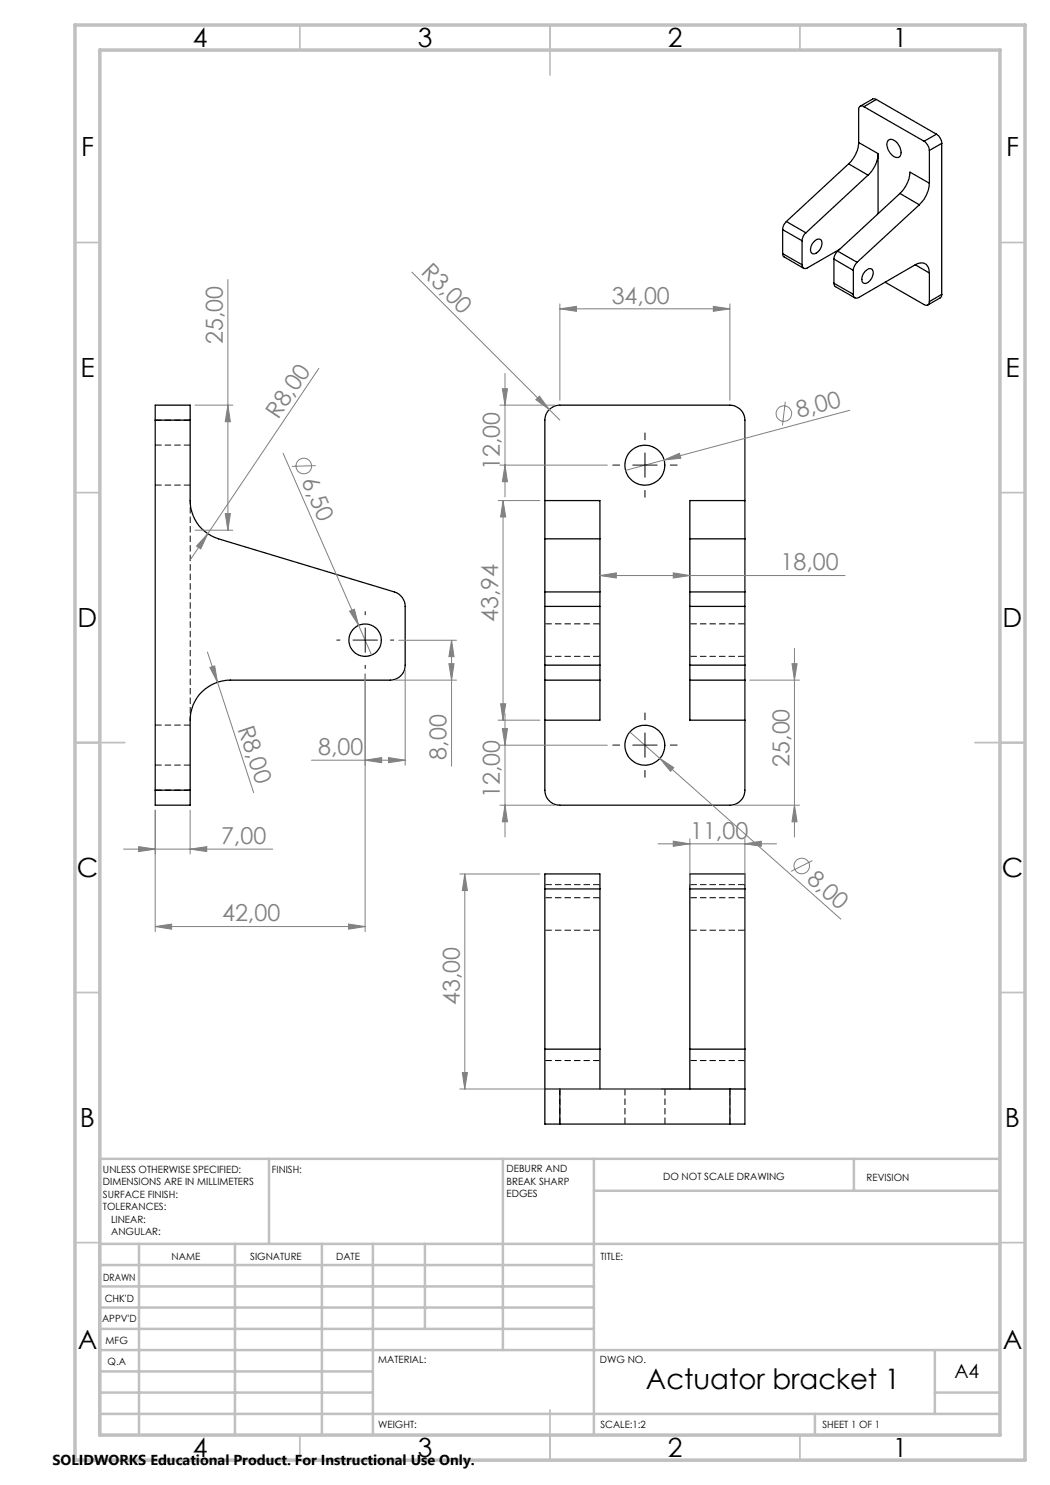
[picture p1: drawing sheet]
<svg xmlns="http://www.w3.org/2000/svg" width="210mm" height="297mm" viewBox="0 0 210 297" stroke-linecap="round" stroke-linejoin="round" font-family="sans-serif">
<path d="M109 131.3h11M120 124.8h-11M138 131.3h11M149 124.8h-11M109 176.9h11M120 179.5h-11M138 176.9h11M149 179.5h-11M109 186h11M138 186h11M120 212.1h-11M149 212.1h-11" fill="none" stroke="#000" stroke-width=".2" stroke-dasharray="1.3 .6" stroke-dashoffset="-.1" stroke-linecap="butt"/>
<g fill="none" stroke="#000" stroke-width=".25">
<path d="M175.3 19.9l-.6-.1-2.7 1.4M175.3 19.9l-2.5 1.4M175.3 19.9l12 6.9M169.7 32.8l3.9 2.2M169.7 32.8l-12.4 11.5M171.7 28.5a6.5 6.5 0 0 1-2 4.3M171.7 28.5l3.9 2.2M172.8 21.3a.63 .63 0 0 0-.8-.1 .63 .63 0 0 0-.3 .7v6.6M172.8 21.3l12 7M173.6 35l-12.4 11.6M175.6 30.7a6 6 0 0 1-2 4.3M175.6 30.7v12"/>
<path d="M177.6 28.1a1.42 1.42 0 0 1 2 .8 1.93 1.93 0 0 1 .2 2.5 2.04 2.04 0 0 1-2.2-1.7 1.62 1.62 0 0 1 0-1.6zM180 38.7l3.9 2.3M180 38.7l-12.5 11.5M184.8 28.3a2.49 2.49 0 0 1 1.1 1.8M185.9 36.7a6.6 6.6 0 0 1-2 4.3M185.9 36.7l-3.9-2.3a6.5 6.5 0 0 1-2 4.3M185.9 30.1v6.6M187.3 26.8a2.34 2.34 0 0 1 1 1.9M187.3 26.8l-2.5 1.5M188.3 28.7l-2.4 1.4M188.3 28.7v30.2M156.5 50.7l.2 .6 4 2.4"/>
<path d="M156.5 45.9l3.9 2.3M156.5 50.7l3.9 2.2M156.5 45.9v4.8M157.3 44.3a2.38 2.38 0 0 0-.8 1.6M157.3 44.3l3.9 2.3M160.4 48.2v4.7M161.2 46.6a2.24 2.24 0 0 0-.8 1.6M162.9 48.2a.8 .8 0 0 1 1.1-.4 .8 .8 0 0 1 .4 1.1 1.87 1.87 0 0 1-1.9 1.8 1.8 1.8 0 0 1 .4-2.5zM166.8 56.7l.2 .6 4 2.3M166.8 51.8l3.9 2.3M166.8 56.7l3.9 2.2M166.8 51.8v4.9"/>
<path d="M167.5 50.2a2.39 2.39 0 0 0-.7 1.6M167.5 50.2l3.9 2.3M168 49.8l-6.5 3.8a.65 .65 0 0 1-.8 0 .65 .65 0 0 1-.3-.7M170.7 54.1v4.8M171.4 52.5a2.58 2.58 0 0 0-.7 1.6M173.1 54.2a.84 .84 0 0 1 .7-.5 .84 .84 0 0 1 .8 .5 2.2 2.2 0 0 1-1.7 2.5 .95 .95 0 0 1-.4-1.5zM177 56.4l7.8 4.5a.65 .65 0 0 0 .8 .1 .65 .65 0 0 0 .3-.7M183.1 52.9a1.74 1.74 0 0 1 2-.1 1.74 1.74 0 0 1 .8 1.8M183.1 52.9l-11.4 6.6a.65 .65 0 0 1-.7 .1 .65 .65 0 0 1-.3-.7M183.1 52.9l2.8 1.7M183.9 41l-12.5 11.5M185.9 54.6v5.7"/>
<path d="M188.3 58.9v.3l-.3 .4-2.4 1.4M188.3 58.9l-2.4 1.4M31 84v-3h7v3M31 84v74M31 84h7M38 84v16.1a8 8 0 0 0 5.7 7.7l35.2 10.6a3 3 0 0 1 2.1 2.9v11.7a3 3 0 0 1-3 3h-32a8 8 0 0 0-8 8v14M109 118.4v2.9M109 100.1h11v7.7M109 100.1v7.7M109 100.1v-16.1a3 3 0 0 1 3-3h34a3 3 0 0 1 3 3v16.1M109 118.4h11M109 107.8v10.6"/>
<path d="M109 107.8h11M120 118.4v2.9M120 107.8v10.6M138 118.4v2.9M138 118.4h11M138 107.8v10.6M138 107.8h11M149 118.4v2.9M149 100.1h-11v7.7M149 100.1v7.7M149 107.8v10.6M109 133v3"/>
<path d="M109 136v8M109 121.3h11M109 133h11M109 121.3v11.7M109 136h11M120 133v3M120 136v8h-11M120 121.3v11.7M138 133v3M138 136v8h11M138 121.3h11M138 133h11"/>
<path d="M138 136h11M138 121.3v11.7M149 133v3M149 136v8M149 121.3v11.7M31 158v3h7v-3M31 158h7M109 144v14a3 3 0 0 0 3 3h34a3 3 0 0 0 3-3v-14M109 177.8v-3h11v3M109 177.8v32M109 177.8h11M120 177.8v32"/>
<path d="M138 177.8v-3h11v3M138 177.8v32M138 177.8h11M149 177.8v32M109 217.8v7h3M109 217.8h3M109 209.8v8M109 209.8h11M112 217.8v7M112 217.8h34M120 209.8v8M138 209.8v8"/>
<path d="M138 209.8h11M146 217.8h3M146 217.8v7M149 217.8v7h-3M149 209.8v8M112 224.8h34"/>
<circle cx="129" cy="93" r="4"/>
<circle cx="73" cy="128" r="3.2"/>
<circle cx="129" cy="149" r="4"/>
</g>
<path d="M31 84h7M31 97h7M38 89h-7M31 153h7M38 158h-7M38 145h-7M125 217.8v7M146 217.8v7M112 224.8v-7M133 224.8v-7" fill="none" stroke="#000" stroke-width=".2" stroke-dasharray="1.3 .6" stroke-linecap="butt"/>
<path d="M38 144v-43.9" fill="none" stroke="#000" stroke-width=".2" stroke-dasharray="1.3 .6" stroke-dashoffset=".6" stroke-linecap="butt"/>
<path d="M112 61.8l3.3-.5v1zM112 60.8v19.2M112 61.8h34M146 60.8v19.2" fill="none" stroke="#808080" stroke-width=".2"/>
<g fill="none" stroke="#c0c0c0" stroke-width=".35">
<path d="M60 5v5M110 5v10M160 5v5M15 48.5h5M200 48.5h5M15 98.5h5M200 98.5h5M15 148.5h10M195 148.5h10M15 198.5h5M200 198.5h5M15 248.5h5"/>
<path d="M200 248.5h5M60 287v5M110 282v10M160 287v5"/>
</g>
<g fill="none" stroke="#c0c0c0" stroke-width=".5">
<path d="M53.8 231.8v17M100.6 231.8v38.2M118.8 231.8v55.2M118.8 238.2h81.2M170.8 231.8v6.4M200 231.8h-180v55.2M20 248.8h180M20 257.3h98.8M20 253h98.8M27.8 248.8v38.2M47 248.8v38.2M64.4 248.8v38.2"/>
<path d="M74.6 248.8v38.2M85 248.8v17M20 265.8h98.8M20 261.5h98.8M20 278.5h54.6M20 274.3h54.6M20 270h180M187 278.5h13M187 270v12.8M20 282.8h180M163 282.8v4.2"/>
</g>
<path d="M15 5h190v287h-190zM20 10h180v277h-180z" fill="none" stroke="#c0c0c0" stroke-width=".7"/>
<path d="M112 61.8l3.3-.5v1z" fill="#808080"/>
<path d="M142.7 61.3l3.3 .5-3.3 .5z" fill="none" stroke="#808080" stroke-width=".2"/>
<path d="M142.7 61.3l3.3 .5-3.3 .5z" fill="#808080"/>
<path d="M150 136h9.9M158.9 129.7v37.7M147 161h12.9M158.9 161l.5 3.4h-1z" fill="none" stroke="#808080" stroke-width=".2"/>
<path d="M158.9 161l.5 3.4h-1z" fill="#808080"/>
<path d="M158.4 132.7h1l-.5 3.3z" fill="none" stroke="#808080" stroke-width=".2"/>
<path d="M158.4 132.7h1l-.5 3.3z" fill="#808080"/>
<g fill="none" stroke="#808080" stroke-width=".2">
<path d="M132.8 92l3.1-1.3 .3 .9zM132.8 92l-7.7 2.1M157.1 80.4l-.6 4.7M170 82.1l-37.2 9.9"/>
<circle cx="156.8" cy="82.7" r="1.56"/>
</g>
<path d="M132.8 92l3.1-1.3 .3 .9z" fill="#808080"/>
<g fill="none" stroke="#808080" stroke-width=".2">
<path d="M126 146.4l6 5.3M132 151.7l2.8 1.8-.7 .8zM132 151.7l36.2 32.1M162.5 172.1l-4.3 2.2"/>
<circle cx="160.4" cy="173.2" r="1.55"/>
</g>
<path d="M132 151.7l2.8 1.8-.7 .8z" fill="#808080"/>
<path d="M100.5 77.7h1l-.5 3.3zM101 74.7v24.7M100 81h11M100 93h21.5" fill="none" stroke="#808080" stroke-width=".2"/>
<path d="M100.5 77.7h1l-.5 3.3z" fill="#808080"/>
<path d="M101 93l.5 3.3h-1z" fill="none" stroke="#808080" stroke-width=".2"/>
<path d="M101 93l.5 3.3h-1z" fill="#808080"/>
<path d="M100 149h21.5M101 142.7v24.7M100 161h11M101 161l.5 3.4h-1z" fill="none" stroke="#808080" stroke-width=".2"/>
<path d="M101 161l.5 3.4h-1z" fill="#808080"/>
<path d="M100.5 145.7h1l-.5 3.3z" fill="none" stroke="#808080" stroke-width=".2"/>
<path d="M100.5 145.7h1l-.5 3.3z" fill="#808080"/>
<path d="M120 115.1l3.3-.5v1zM120 115.1h49" fill="none" stroke="#808080" stroke-width=".2"/>
<path d="M120 115.1l3.3-.5v1z" fill="#808080"/>
<path d="M134.7 114.6l3.3 .5-3.3 .5z" fill="none" stroke="#808080" stroke-width=".2"/>
<path d="M134.7 114.6l3.3 .5-3.3 .5z" fill="#808080"/>
<path d="M82.4 54.4l27.5 27.5M107.2 79.9l.7-.7 2 2.7zM109.9 81.9l2.1 2.1" fill="none" stroke="#808080" stroke-width=".2"/>
<path d="M107.2 79.9l.7-.7 2 2.7z" fill="#808080"/>
<path d="M99.6 100.1h8.4M100.6 100.1v43.9M99.6 144h8.4M100.1 140.8h1l-.5 3.2z" fill="none" stroke="#808080" stroke-width=".2"/>
<path d="M100.1 140.8h1l-.5 3.2z" fill="#808080"/>
<path d="M100.6 100.1l.5 3.3h-1z" fill="none" stroke="#808080" stroke-width=".2"/>
<path d="M100.6 100.1l.5 3.3h-1z" fill="#808080"/>
<path d="M92 174.8h16M93 174.8v43M92 217.8h40M92.5 214.5h1l-.5 3.3z" fill="none" stroke="#808080" stroke-width=".2"/>
<g fill="none" stroke="#000" stroke-width=".2" stroke-dasharray="15.2 1.3 1.3 1.3" stroke-linecap="butt">
<path d="M124 93h-1.5M129 93v-2.5M129 93h-2.5M129 93v2.5M129 93h2.5M129 88v-1.5M129 98v1.5M134 93h1.5M124 149h-1.5M129 149v-2.5M129 149h-2.5M129 149v2.5"/>
<path d="M129 149h2.5M129 144v-1.5M129 154v1.5M134 149h1.5"/>
</g>
<path d="M92.5 214.5h1l-.5 3.3z" fill="#808080"/>
<path d="M93 174.8l.5 3.3h-1z" fill="none" stroke="#808080" stroke-width=".2"/>
<path d="M93 174.8l.5 3.3h-1z" fill="#808080"/>
<path d="M131.6 168.8h23.7M138 167.7v9.1M149 168.8l3.3-.6v1.1zM149 167.7v9.1" fill="none" stroke="#808080" stroke-width=".2"/>
<path d="M149 168.8l3.3-.6v1.1z" fill="#808080"/>
<path d="M134.7 168.2l3.3 .6-3.3 .5z" fill="none" stroke="#808080" stroke-width=".2"/>
<path d="M134.7 168.2l3.3 .6-3.3 .5z" fill="#808080"/>
<path d="M24.7 169.8h29.8M27.7 169.3l3.3 .5-3.3 .5zM31 162v8.8M38 162v8.8" fill="none" stroke="#808080" stroke-width=".2"/>
<path d="M27.7 169.3l3.3 .5-3.3 .5z" fill="#808080"/>
<path d="M38 169.8l3.3-.5v1z" fill="none" stroke="#808080" stroke-width=".2"/>
<path d="M38 169.8l3.3-.5v1z" fill="#808080"/>
<path d="M45.6 55.9v50.1M39 81h7.6M39 106h7.6M45 102.7h1.1l-.5 3.3z" fill="none" stroke="#808080" stroke-width=".2"/>
<path d="M45 102.7h1.1l-.5 3.3z" fill="#808080"/>
<path d="M45.6 81l.5 3.3h-1.1z" fill="none" stroke="#808080" stroke-width=".2"/>
<path d="M45.6 81l.5 3.3h-1.1z" fill="#808080"/>
<path d="M79 136h12.3M79.8 128.1h11.5M89.8 132.7h1l-.5 3.3zM90.3 128.1v25.1" fill="none" stroke="#808080" stroke-width=".2"/>
<path d="M89.8 132.7h1l-.5 3.3z" fill="#808080"/>
<path d="M90.3 128.1l.5 3.2h-1z" fill="none" stroke="#808080" stroke-width=".2"/>
<path d="M90.3 128.1l.5 3.2h-1z" fill="#808080"/>
<path d="M73 134.8v18.2M81 134.1v18.9M62.3 152h18.7M77.7 151.5l3.3 .5-3.3 .5z" fill="none" stroke="#808080" stroke-width=".2"/>
<path d="M77.7 151.5l3.3 .5-3.3 .5z" fill="#808080"/>
<path d="M73 152l3.3-.5v1z" fill="none" stroke="#808080" stroke-width=".2"/>
<path d="M73 152l3.3-.5v1z" fill="#808080"/>
<g fill="none" stroke="#808080" stroke-width=".2">
<path d="M56.6 90.7l15.1 34.4M63.1 93.1l-4.7 .2M69.9 122.2l1-.4 .8 3.3zM71.7 125.1l2.6 5.9"/>
<circle cx="60.8" cy="93.2" r="1.56"/>
</g>
<path d="M69.9 122.2l1-.4 .8 3.3z" fill="#808080"/>
<path d="M41.5 130.4l2 6.1M42 133.5l.9-.3 .6 3.3zM43.5 136.5l7.2 22" fill="none" stroke="#808080" stroke-width=".2"/>
<path d="M42 133.5l.9-.3 .6 3.3z" fill="#808080"/>
<path d="M63.8 73.7l-22.2 33M41.6 106.7l-1.5 3.1-.8-.6zM41.6 106.7l-3.6 5.3" fill="none" stroke="#808080" stroke-width=".2"/>
<path d="M41.6 106.7l-1.5 3.1-.8-.6z" fill="#808080"/>
<path d="M73 134.8v51.5M31 162v24.3M31 185.3h42M69.7 184.8l3.3 .5-3.3 .5z" fill="none" stroke="#808080" stroke-width=".2"/>
<path d="M69.7 184.8l3.3 .5-3.3 .5z" fill="#808080"/>
<path d="M31 185.3l3.3-.5v1z" fill="none" stroke="#808080" stroke-width=".2"/>
<path d="M31 185.3l3.3-.5v1z" fill="#808080"/>
<path d="M68 128h-.7M73 128v-2.5M73 128h-2.5M73 128v2.5M73 128h2.5M73 123v-.7M73 133v.8M78 128h.8" fill="none" stroke="#000" stroke-width=".2" stroke-dasharray="15.2 1.3 1.3 1.3" stroke-linecap="butt"/>
<text font-size="5.6" x="129.2" y="277.9">Actuator bracket 1</text>
<g font-size="5.3">
<text x="38.5" y="9.5">4</text>
<text x="83.5" y="9.5">3</text>
<text x="133.5" y="9.5">2</text>
<text x="178.5" y="9.5">1</text>
<text x="16.2" y="31.2">F</text>
<text x="201.2" y="31.2">F</text>
<text x="16.1" y="75.5">E</text>
<text x="201.1" y="75.5">E</text>
<text x="15.5" y="125.5">D</text>
<text x="200.5" y="125.5">D</text>
<text x="15.4" y="175.5">C</text>
<text x="200.4" y="175.5">C</text>
<text x="16" y="225.5">B</text>
<text x="201" y="225.5">B</text>
<text x="15.5" y="269.7">A</text>
<text x="200.5" y="269.7">A</text>
<text x="38.5" y="291.5">4</text>
<text x="83.5" y="291.5">3</text>
<text x="133.5" y="291.5">2</text>
<text x="178.5" y="291.5">1</text>
</g>
<g font-size="4.7" fill="#808080">
<text x="84" y="54.6" transform="rotate(45 84 54.6)">R3,00</text>
<text x="122.3" y="60.7">34,00</text>
<text x="44.6" y="68.8" transform="rotate(-90 44.6 68.8)">25,00</text>
<text x="159.7" y="83.7" transform="rotate(-15 159.7 83.7)">8,00</text>
<text x="55.6" y="84" transform="rotate(-56 55.6 84)">R8,00</text>
<text x="100" y="94" transform="rotate(-90 100 94)">12,00</text>
<text x="60.2" y="96.2" transform="rotate(66 60.2 96.2)">6,50</text>
<text x="156.1" y="114.1">18,00</text>
<text x="99.6" y="124.4" transform="rotate(-90 99.6 124.4)">43,94</text>
<text x="47.5" y="145.7" transform="rotate(71 47.5 145.7)">R8,00</text>
<text x="63.6" y="151">8,00</text>
<text x="89.3" y="151.9" transform="rotate(-90 89.3 151.9)">8,00</text>
<text x="157.9" y="153.4" transform="rotate(-90 157.9 153.4)">25,00</text>
<text x="100" y="159.6" transform="rotate(-90 100 159.6)">12,00</text>
<text x="138" y="167.7">11,00</text>
<text x="44.2" y="168.8">7,00</text>
<text x="161.2" y="176.2" transform="rotate(42 161.2 176.2)">8,00</text>
<text x="44.4" y="184.3">42,00</text>
<text x="92" y="201.1" transform="rotate(-90 92 201.1)">43,00</text>
</g>
<text font-size="3.9" x="190.9" y="275.5">A4</text>
<text font-size="2.9" x="10.5" y="292.9">SOLIDWORKS Educational Product. For Instructional Use Only.</text>
<g font-size="2">
<text x="20.6" y="234.6">UNLESS OTHERWISE SPECIFIED:</text>
<text x="20.6" y="237.1">DIMENSIONS ARE IN MILLIMETERS</text>
<text x="20.6" y="239.6">SURFACE FINISH:</text>
<text x="54.4" y="234.6">FINISH:</text>
<text x="101.3" y="234.5">DEBURR AND</text>
<text x="101.3" y="237">BREAK SHARP</text>
<text x="101.3" y="239.5">EDGES</text>
<text x="132.6" y="236">DO NOT SCALE DRAWING</text>
<text x="173.3" y="236.2">REVISION</text>
<text x="20.6" y="242.1">TOLERANCES:</text>
<text x="22.2" y="244.6">LINEAR:</text>
<text x="22.2" y="247.1">ANGULAR:</text>
<text x="34.3" y="252">NAME</text>
<text x="50" y="251.9">SIGNATURE</text>
<text x="67.2" y="251.9">DATE</text>
<text x="120.1" y="251.9">TITLE:</text>
<text x="20.6" y="256.1">DRAWN</text>
<text x="20.9" y="260.3">CHK'D</text>
<text x="20.4" y="264.4">APPV'D</text>
<text x="21.1" y="268.8">MFG</text>
<text x="21.5" y="273">Q.A</text>
<text x="75.6" y="272.5">MATERIAL:</text>
<text x="120" y="272.5">DWG NO.</text>
<text x="75.6" y="285.5">WEIGHT:</text>
<text x="120.1" y="285.6">SCALE:1:2</text>
<text x="164.5" y="285.6">SHEET 1 OF 1</text>
</g>
</svg>
